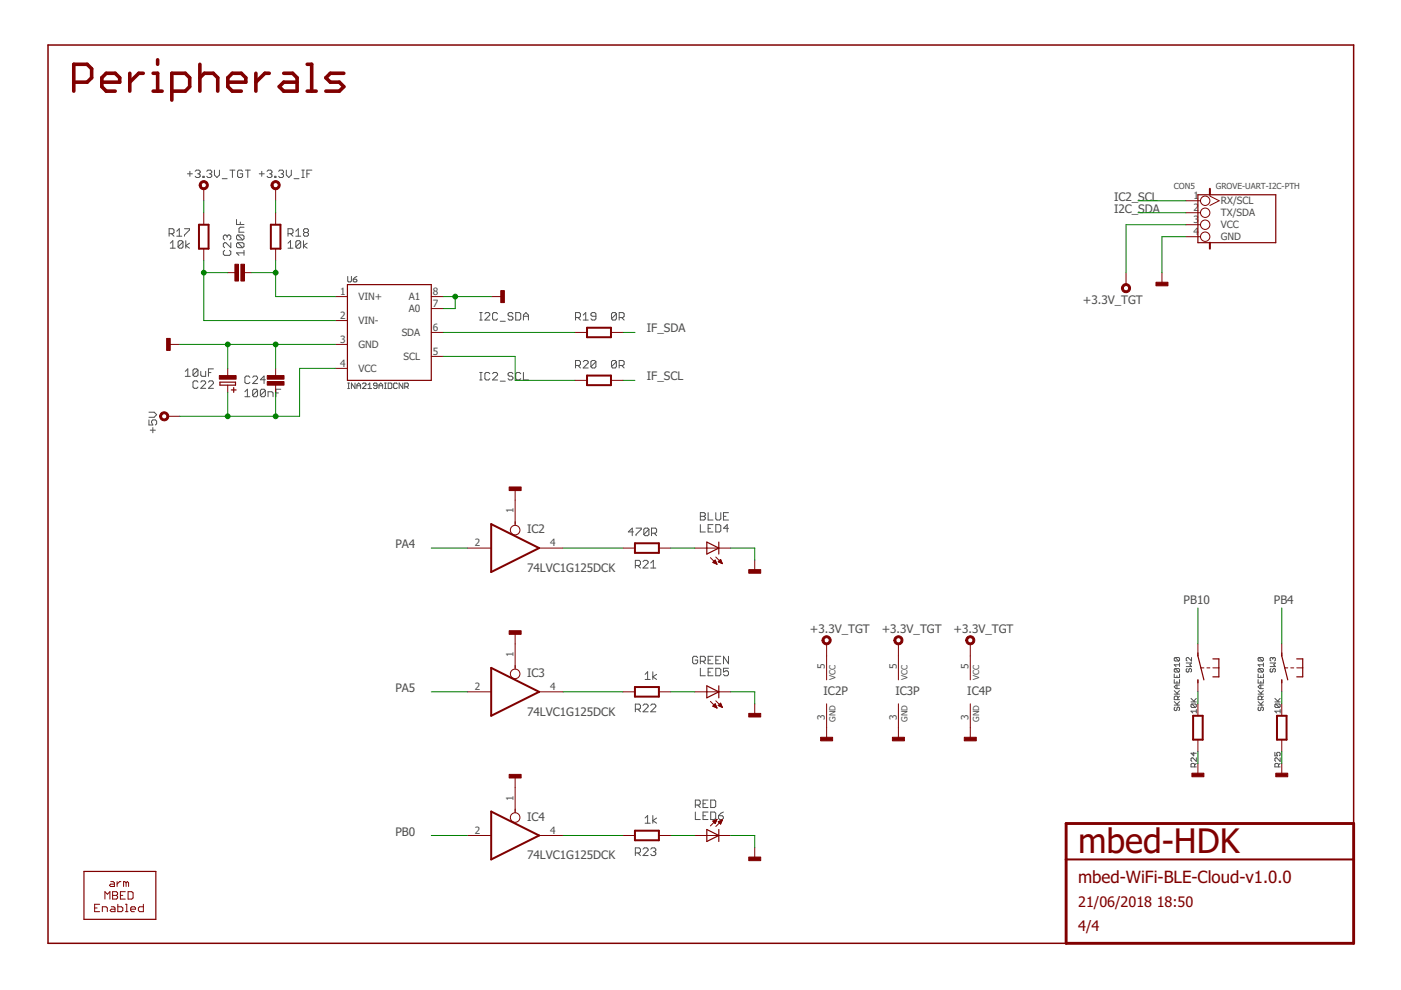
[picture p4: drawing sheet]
<svg xmlns="http://www.w3.org/2000/svg" width="297mm" height="210mm" viewBox="0 0 297 210" stroke-linecap="round" stroke-linejoin="round" font-family="sans-serif">
<g fill="none" stroke="#505050" stroke-width=".21">
<path d="M39.8 36.9h1M40.3 36.3v1.1M41.4 36.3l.2-.2h.6l.2 .2v.3l-.2 .3M41.9 36.9h.3M42.2 36.9l.2 .2v.3l-.2 .2h-.6l-.2-.2M43 37.4h.3v.2h-.3zM43.8 36.3l.3-.2h.5l.3 .2v.3l-.3 .3M44.4 36.9h.2M44.6 36.9l.3 .2v.3l-.3 .2h-.5l-.3-.2M45.5 36.1v1l.5 .5 .5-.5v-1M47.1 37.9h1.1M48.7 36.1h1.1"/>
<path d="M49.3 36.1v1.5M51.4 36.3l-.2-.2h-.5l-.3 .2v1.1l.3 .2h.5l.2-.2v-.5h-.5M52 36.1h1.1M52.5 36.1v1.5M55 36.9h1M55.5 36.3v1.1M56.6 36.3l.3-.2h.5l.3 .2v.3l-.3 .3M57.1 36.9h.3M57.4 36.9l.3 .2v.3l-.3 .2h-.5l-.3-.2M58.3 37.4h.2v.2h-.2zM59.1 36.3l.2-.2h.6l.2 .2v.3l-.2 .3M59.6 36.9h.3"/>
<path d="M59.9 36.9l.2 .2v.3l-.2 .2h-.6l-.2-.2M60.7 36.1v1l.5 .5 .6-.5v-1M62.3 37.9h1.1M64 36.1h.5M64 37.6h.5M64.2 36.1v1.5M65.1 36.9h.5M66.1 36.1h-1v1.5M35.9 49.6h.7l.3-.3v-.5l-.3-.3h-.7v1.6M36.1 52.6h1.1M36.1 51.6l.5-.6v1.6M36.4 49.6l.5 .5"/>
<path d="M37.5 50.1h1M37.5 49l.5-.5v1.6M38.8 51.3v1l-.3 .3h-.5l-.2-.3M38.8 51.3l-.3-.3h-.5l-.2 .3v1M38.8 51.3l-1 1M39.1 48.5h1.1v.3l-1.1 1v.3M39.4 51v1.6M40.2 51.6l-.8 .5 .8 .5M47.6 53.1l-.3 .3v.5l.3 .2h1.1l.2-.2v-.5l-.2-.3M48.2 50.1l-.3-.3h-.3l-.3 .3v.5l.3 .3M48.2 50.1l.2-.3h.3l.2 .3v.5l-.2 .3M48.2 50.1v.2"/>
<path d="M48.9 51.5v1l-1-1h-.3l-.3 .2v.5l.3 .3M50.1 46.5v1.1h1.6M50.4 49.8h1.1l.2 .3v.5l-.2 .3M50.4 51.5h1.1l.2 .2v.5l-.2 .3M50.4 51.5l-.3 .2v.5l.3 .3h1.1M50.4 49.8l-.3 .3v.5l.3 .3h1.1M50.4 51.5l1.1 1M50.4 49.8l1.1 1.1M50.9 47.1v.5M51.7 53.6h-1.6l.6 .5M51.7 53.1v1M51.7 48.2h-.8l-.2 .3v.7h1"/>
<path d="M61.1 51.6l.5-.6v1.6M61.1 52.6h1M61.1 49.6h.8l.2-.3v-.5l-.2-.3h-.8v1.6M61.6 49.6l.5 .5M62.7 49l.5-.5v1.6M62.7 50.1h1.1M63.8 51.3v1l-.3 .3h-.5l-.3-.3M63.8 51.3l-.3-.3h-.5l-.3 .3v1M63.8 51.3l-1.1 1M64.3 51v1.6M64.6 49.3l-.3-.3v-.2l.3-.3h.5l.3 .3v.2l-.3 .3M64.6 49.3l-.3 .3v.2l.3 .3h.5l.3-.3v-.2l-.3-.3"/>
<path d="M64.6 49.3h.5M65.1 51.6l-.8 .5 .8 .5M73.7 58.6v1l.2 .2h.4l.2-.2v-1M74.9 59.2h.6l.2 .4-.2 .2h-.4l-.2-.2zM75.7 58.6l-.8 .6M39.3 78.7l.5-.5v1.6M39.3 79.8h1M42 78.5v1l-.3 .3h-.5l-.3-.3M42 78.5l-.3-.3h-.5l-.3 .3v1M42 78.5l-1.1 1M42.6 78.7v.8l.2 .3h.8v-1.1M44.2 79h.5"/>
<path d="M45.3 78.2h-1.1v1.6M101.7 79h.5M101.7 66.3h.5M101.7 67.9h.5M102 66.3v1.6M102 79v1.6M102.8 66.5l.3-.2h.5l.2 .2v.3l-1 1.1h1M103.8 79.2l-.2-.2h-.5l-.3 .2v1.1l.3 .3h.5l.2-.3M104.4 79.2l.3-.2h.5l.3 .2v.3l-1.1 1.1h1.1M105.5 66.5l-.3-.2h-.5l-.3 .2v1.1l.3 .3h.5l.3-.3M106.1 68.1h1M108.8 79.2l-.3-.2h-.5l-.3 .2v.3l.3 .3h.5l.3 .2v.3l-.3 .3h-.5l-.3-.3"/>
<path d="M108.8 66.5l-.3-.2h-.5l-.3 .2v.3l.3 .3h.5l.3 .2v.3l-.3 .3h-.5l-.3-.3M109.3 66.3h.8l.3 .2v1.1l-.3 .3h-.8zM110.4 79.2l-.3-.2h-.5l-.3 .2v1.1l.3 .3h.5l.3-.3M111 67.1h1M111 79v1.6h1M111 67.9v-1.1l.5-.5 .5 .5v1.1M122 67.3h.8l.3-.2v-.6l-.3-.2h-.8v1.6M122 77.5h.8l.3-.3v-.5l-.3-.3h-.8v1.6M122.6 67.3l.5 .6M122.6 77.5l.5 .5M123.7 67.9h1M123.7 76.7l.2-.3h.5l.3 .3v.3l-1 1h1"/>
<path d="M123.7 66.8l.5-.5v1.6M126.3 67.1h-.7l-.3-.3v-.3l.3-.2h.5l.2 .2v1.1l-.2 .3h-.5l-.3-.3M126.3 76.7l-.2-.3h-.5l-.3 .3v1M126.3 76.7v1l-.2 .3h-.5l-.3-.3M126.3 76.7l-1 1M130.7 66.5l-.3-.2h-.5l-.3 .2v1.1M130.7 76.7l-.3-.3h-.5l-.3 .3v1M130.7 66.5v1.1l-.3 .3h-.5l-.3-.3M130.7 76.7v1l-.3 .3h-.5l-.3-.3M130.7 66.5l-1.1 1.1M130.7 76.7l-1.1 1M131.3 67.3h.8l.2-.2v-.6l-.2-.2h-.8v1.6"/>
<path d="M131.3 77.5h.8l.2-.3v-.5l-.2-.3h-.8v1.6M131.8 67.3l.5 .6M131.8 77.5l.5 .5M31.6 89v1.1h.8l-.3-.5v-.3l.3-.3h.5l.3 .3v.6l-.3 .2M31.6 87.4h1.1l.5 .5-.5 .6h-1.1M31.9 91.2h1M32.4 90.7v1.1M42 81l-.3-.2h-.5l-.3 .2v1.1l.3 .2h.5l.3-.2M42.6 81l.2-.2h.5l.3 .2v.3l-1 1h1M44.2 81l.3-.2h.5l.3 .2v.3l-1.1 1h1.1M51.9 83.1l.6-.6v1.6M51.9 84.1h1.1"/>
<path d="M53 80l-.3-.3h-.5l-.3 .3v1l.3 .3h.5l.3-.3M53.6 80l.2-.3h.6l.2 .3v.3l-1 1h1M54.6 82.8v1l-.2 .3h-.6l-.2-.3M54.6 82.8l-.2-.3h-.6l-.2 .3v1M54.6 82.8l-1 1M56.3 82.8v1l-.3 .3h-.5l-.3-.3M56.3 82.8l-.3-.3h-.5l-.3 .3v1M56.3 82.8l-1.1 1M56.3 80.5h-1.1l.8-.8v1.6M56.8 84.1v-1h.8l.3 .2v.8M58.5 83.3h.5M59.5 82.5h-1v1.6"/>
<path d="M73.7 82.4h.4M73.7 81.2h.4M73.9 81.2v1.2M75.3 81.2v1.2l-.8-1.2v1.2M75.7 82.4v-.8l.4-.4 .4 .4v.8M75.7 81.8h.8M76.8 81.4l.2-.2h.4l.2 .2v.2l-.8 .8h.8M78 82.4h.8M78 81.6l.4-.4v1.2M79.9 81.8h-.5l-.2-.2 .2-.4h.4l.1 .2v.8l-.1 .2h-.4l-.2-.2M80.3 81.8h.8M80.3 82.4v-.8l.4-.4 .4 .4v.8"/>
<path d="M81.5 82.4h.4M81.5 81.2h.4M81.7 81.2v1.2M82.3 81.2h.6l.2 .2v.8l-.2 .2h-.6zM84.2 81.4l-.1-.2h-.4l-.2 .2v.8l.2 .2h.4l.1-.2M85.4 81.2v1.2l-.8-1.2v1.2M85.8 82h.6l.2-.2v-.4l-.2-.2h-.6v1.2M86.2 82l.4 .4M101.7 80.6h.5M106.1 80.8h1M134.3 112.8h-1.1l.8-.8v1.6M134.7 119.9h.8l.3-.3v-.5l-.3-.3h-.8v1.6"/>
<path d="M134.9 112h1.1v.2l-1.1 1.1v.3M135.2 119.9l.6 .5M136.3 119.1l.3-.3h.5l.3 .3v.3l-1.1 1h1.1M137.6 112.2l-.3-.2h-.5l-.3 .2v1.1M137.6 112.2v1.1l-.3 .3h-.5l-.3-.3M137.6 112.2l-1.1 1.1M138 119.4l.5-.6v1.6M138.1 113.1h.9l.2-.3v-.6l-.2-.2h-.9v1.6M138.7 113.1l.5 .5M148.5 108.7h.8l.2 .2v.3l-.2 .3 .2 .2v.3l-.2 .3h-.8zM148.5 111.2v1.6h1M148.5 109.5h.8"/>
<path d="M150.1 108.7v1.6h1.1M150.1 112h.5M151.2 111.2h-1.1v1.6h1.1M151.8 108.7v1.3l.2 .3h.5l.3-.3v-1.3M151.8 111.2h.7l.3 .3v1l-.3 .3h-.7zM153.4 109.5h.5M154.5 108.7h-1.1v1.6h1.1M154.5 112h-1.1l.8-.8v1.6M138 120.4h1M147.9 139.4l-.3-.3h-.5l-.2 .3v1.1l.2 .2h.5l.3-.2v-.5h-.5M150.1 140h.5M151.2 139.1h-1.1v1.6h1.1"/>
<path d="M151.8 140h.5M152.8 139.1h-1v1.6h1M154.5 139.1v1.6l-1.1-1.6v1.6M249.2 139.4l-.2 .2v.4l.2 .1h.7M249.2 139.4h.7l.2 .2v.4l-.2 .1M249.2 139.4l.7 .7M252.6 139.4v.7l-.7-.7-.4 .2v.4l.2 .1M266.9 139.4l-.2 .2v.4l.2 .1h.8M266.9 139.4h.8l.2 .2v.4l-.2 .1M266.9 139.4l.8 .7M269.9 139.6l-.2-.2-.4 .2v.4l.2 .1M269.9 139.6l.1-.2 .4 .2v.4l-.2 .1"/>
<path d="M269.9 139.6v.2M134.7 150.4h.8l.3-.3v-.5l-.3-.3h-.8v1.6M135.2 150.4l.6 .5M136.3 149.6l.3-.3h.5l.3 .3v.2l-1.1 1.1h1.1M136.8 143l.5-.6v1.7M136.8 144.1h1.1M138 149.6l.2-.3h.6l.2 .3v.2l-1 1.1h1M138.4 142.4v1.7M139.2 143l-.8 .5 .8 .6M148.5 140.2h.8l.2-.2v-.6l-.2-.3h-.8v1.6M148.5 141.7v1.6h1M149 140.2l.5 .5"/>
<path d="M150.1 142.5h.5M151.2 141.7h-1.1v1.6h1.1M151.8 141.7h.7l.3 .3v1l-.3 .3h-.7zM154.5 141.7h-1.1v.8l.8-.3 .3 .3v.5l-.3 .3h-.5l-.3-.3M249 149.5h1.1M249 147.2h1.1M249 144.1v.7h1.1v-.7M249 142.9v.8h1.1v-.8M249 148.8l.7 .7M249 146.4l.7 .8M249.2 149.9l-.2 .2v.4l.3 .2 .2-.2v-.4l.4-.2 .2 .2v.4l-.2 .2M249.2 141.8l-.2 .1v.4l.2 .2h.7"/>
<path d="M249.2 141.8h.7l.2 .1v.4l-.2 .2M249.2 141.8l.7 .7M249.5 143.3v.4M249.5 144.5v.3M249.5 145.2v.8M249.7 148.3v-.5l-.2-.2h-.3l-.2 .2v.5h1.1M250.1 145.2h-.8l-.3 .4 .3 .4h.8M250.1 140.9h-1.1l.3 .4M250.1 140.6v.7M250.1 148.8l-.6 .5M250.1 147.6l-.4 .4M250.1 146.4l-.6 .6"/>
<path d="M251.5 140.6h1.1l-.3 .3 .3 .4h-1.1M251.7 141.8l-.2 .1v.4l.2 .2 .4-.2v-.4l.2-.1 .3 .1v.4l-.2 .2M252.5 148.8h1.1M252.5 148.1l.8 .7M252.7 149.3l-.2 .1v.4l.2 .2h.7M252.7 149.3h.7l.2 .1v.4l-.2 .2M252.7 149.3l.7 .7M253.1 159.5v.8l-.6-.6h1.1M253.6 150.8h-1.1l.4 .4M253.6 150.4v.8M253.6 148.1l-.5 .6M266.7 142.9v.8h1.2v-.8"/>
<path d="M266.7 144.1v.7h1.2v-.7M266.7 149.5h1.2M266.7 148.8l.8 .7M266.7 147.2h1.2M266.7 146.4l.8 .8M266.9 149.9l-.2 .2v.4l.4 .2 .2-.2v-.4l.4-.2 .2 .2v.4l-.2 .2M266.9 141.8l-.2 .1v.4l.2 .2h.8M266.9 141.8h.8l.2 .1v.4l-.2 .2M266.9 141.8l.8 .7M267.3 143.3v.4M267.3 144.5v.3M267.3 145.2v.8"/>
<path d="M267.5 148.3v-.5l-.2-.2h-.4l-.2 .2v.5h1.2M267.9 140.6v.7M267.9 148.8l-.6 .5M267.9 147.6l-.4 .4M267.9 146.4l-.6 .6M267.9 145.2h-.8l-.4 .4 .4 .4h.8M267.9 140.9h-1.2l.4 .4M269.3 140.6h1.1l-.4 .3 .4 .4h-1.1M269.5 141.8l-.2 .1v.4l.2 .2 .4-.2v-.4l.1-.1 .4 .1v.4l-.2 .2M270.3 159.5v.8h.6l-.2-.4 .2-.4h.3l.2 .2v.4l-.2 .2M270.3 148.8h1.1M270.3 148.1l.8 .7"/>
<path d="M270.5 149.3h.7l.2 .1v.4l-.2 .2M270.5 149.3l-.2 .1v.4l.2 .2h.7M270.5 149.3l.7 .7M271.4 150.8h-1.1l.4 .4M271.4 150.4v.8M271.4 148.1l-.5 .6M136.8 173.4l.5-.5v1.6M136.8 174.5h1.1M138.4 172.9v1.6M139.2 173.4l-.8 .6 .8 .5M147.4 170.7h.8l.3-.3v-.5l-.3-.3h-.8v1.6M147.4 172.2v1.6h1.1"/>
<path d="M147.9 170.7l.6 .5M149.1 170.4h.5M149.1 173h.5M150.1 169.6h-1v1.6h1M150.1 172.2h-1v1.6h1M150.7 169.6h.8l.2 .3v1l-.2 .3h-.8zM150.7 172.2h.8l.2 .2v1.1l-.2 .3h-.8zM152.3 173h.8l.3 .2v.3l-.3 .3h-.5l-.3-.3zM153.4 172.2l-.6 .2-.5 .6M253.3 162.6v-.6l-.2-.1h-.4l-.2 .1v.6h1.1M253.6 161.9l-.3 .3M253.6 160.7v.7l-.7-.7-.4 .2v.3l.2 .2"/>
<path d="M271.1 162.6v-.6l-.2-.1h-.4l-.2 .1v.6h1.1M271.4 160.7v.7l-.7-.7-.4 .2v.3l.2 .2M271.4 161.9l-.3 .3M134.7 180.8h.8l.3-.2v-.6l-.3-.2h-.8v1.6M135.2 180.8l.6 .6M136.3 180l.3-.2h.5l.3 .2v.3l-1.1 1.1h1.1M138 180l.2-.2h.6l.2 .2v.3l-.2 .3M138.5 180.6h.3M138.8 180.6l.2 .2v.3l-.2 .3h-.6l-.2-.3"/>
</g>
<g fill="none" stroke="#800000" stroke-width=".76">
<path d="M15.6 17.4h2.9l.9-.9v-1.9l-.9-1h-2.9v5.7M21.6 17.4h3.8v-.9l-1-1h-1.9l-.9 1v1.9l.9 .9h1.9M27.5 15.5v3.8M30.4 15.5h-1l-1.9 1.9M32.5 19.3h1.9M32.5 15.5h.9v3.8M33.4 12.7v.9M36.4 19.3h2.9l.9-.9v-1.9l-.9-1h-2.9v5.7M42.4 16.5l.9-1h1.9l1 1v2.8M42.4 13.6v5.7M48.3 17.4h3.8v-.9l-.9-1h-1.9l-1 1v1.9l1 .9h1.9M54.3 15.5v3.8"/>
<path d="M57.1 15.5h-.9l-1.9 1.9M60.2 15.5h1.8l1 1v2.8h-2.8l-1-.9 1-1h2.8M65.1 13.6h1v5.7M65.1 19.3h1.9M72.9 15.5h-2.9l-.9 1 .9 .9h1.9l1 1-1 .9h-2.8"/>
</g>
<path d="M287 174.6v-165.1h-276.8v190.5h215.8" fill="none" stroke="#800000" stroke-width=".32"/>
<path d="M226 174.6h61v25.4h-61z" fill="none" stroke="#800000" stroke-width=".61"/>
<g fill="none" stroke="#800000" stroke-width=".42">
<path d="M42.2 47.6h2v5.1h-2zM57.4 47.6h2.1v5.1h-2.1zM256.5 40v1.3M256.5 51.5v1.2M124.5 69.5h5v2h-5zM124.5 79.6h5v2.1h-5zM104.1 111.1l10.2 5.1-10.2 5.1zM134.6 115.2h5.1v2h-5.1zM104.1 141.6l10.2 5.1-10.2 5.1zM134.6 145.7h5.1v2h-5.1zM253 151.8h2v5h-2zM270.7 151.8h2.1v5h-2.1z"/>
<path d="M104.1 172.1l10.2 5-10.2 5.1zM134.6 176.1h5.1v2.1h-5.1zM226 182.2h61"/>
</g>
<g fill="#800000" stroke="#800000" stroke-width=".21">
<path d="M245.1 59.8h2.5v.8h-2.5z"/>
<path d="M158.7 120.8h2.6v.7h-2.6z"/>
<path d="M158.7 151.3h2.6v.7h-2.6z"/>
<path d="M158.7 181.7h2.6v.8h-2.6z"/>
<path d="M107.9 103.3h2.6v.7h-2.6z"/>
<path d="M107.9 133.7h2.6v.8h-2.6z"/>
<path d="M107.9 164.2h2.6v.8h-2.6z"/>
<path d="M174 156.3h2.5v.8h-2.5z"/>
<path d="M189.2 156.3h2.5v.8h-2.5z"/>
<path d="M204.4 156.3h2.6v.8h-2.6z"/>
<path d="M270.5 163.9h2.5v.8h-2.5z"/>
<path d="M252.7 163.9h2.5v.8h-2.5z"/>
<path d="M35.3 71.8h.8v2.5h-.8z"/>
<path d="M46.5 79.6h3.6v.8h-3.6z"/>
<path d="M56.7 79.6h3.5v.8h-3.5z"/>
<path d="M56.7 80.9h3.5v.8h-3.5z"/>
<path d="M106.2 61.6h.7v2.6h-.7z"/>
<path d="M51.1 56h.7v3.6h-.7z"/>
<path d="M49.8 56h.8v3.6h-.8z"/>
</g>
<g fill="none" stroke="#800000" stroke-width=".21">
<path d="M43.2 40v2.6M43.2 45.1v2.5M43.2 52.7v2.6M48.3 57.8h1.5M51.8 57.8h1.6M58.4 40v2.6M58.4 45.1v2.5M58.4 52.7v2.6M238.7 57.8v2.5M246.4 57.8v2.5M251.4 42.6h3.1M251.4 45.1h3.1"/>
<path d="M251.4 47.6h3.1M251.4 50.2h3.1M256.5 41.6l2 1-2 1M35.6 73h2.5M48.3 78.1v1.5M58.4 78.1v1.5M71.1 73h2.6M71.1 78.1h2.6M71.1 62.9h2.6M71.1 68h2.6M91.4 75.6h2.6M91.4 70.5h2.6"/>
<path d="M91.4 62.9h2.6M91.4 65.4h2.6M104.1 62.9h2.6M121.9 70.5h2.6M129.5 70.5h2.6M35.6 88.3h2.5M48.3 81.7v1.5M58.4 81.7v1.5M121.9 80.6h2.6M129.5 80.6h2.6M99.1 116.2h5M109.2 103.5v7.9"/>
<path d="M114.3 116.2h5.1M132.1 116.2h2.5M139.7 116.2h2.5M147.3 116.2h7.6M150.6 118.2l1.4 1.4M151.1 119.3l.5-.6 .4 .9zM151.2 119.2h.6M151.3 119.3h.6M151.3 119.1h.5M151.4 119h.3M151.6 119.4h.3M151.6 118.8h.1"/>
<path d="M151.8 118.1l1.4 1.4M151.8 119.5h.2M152.3 119.1l.5-.5 .4 .9zM152.3 119.1h.7M152.4 119.2h.6M152.4 119h.5M152.6 118.8h.3M152.7 118.7h.1M152.7 119.3h.4M153 119.4h.1M160 118.7v2.6M109.2 134v7.9"/>
<path d="M175.3 136.5v7.6M190.5 136.5v7.6M205.7 136.5v7.6M254 136.5v2.6M271.8 136.5v2.6M99.1 146.7h5M114.3 146.7h5.1M132.1 146.7h2.5M139.7 146.7h2.5M147.3 146.7h7.6M150.6 148.7l1.4 1.4M151.2 149.7h.6"/>
<path d="M151.3 149.6h.5M151.4 149.8h.5M151.4 149.5h.3M151.5 149.4h.2M151.6 149.2h.1M151.6 149.2l-.5 .5 .9 .4M151.6 149.2l.4 .9M151.7 149.9h.3M151.8 148.6l1.4 1.4M151.9 150.1h.1M152.3 149.6h.7M152.3 149.6l.9 .4"/>
<path d="M152.4 149.5h.5M152.5 149.7h.5M152.5 149.4h.4M152.6 149.2h.2M152.8 149.1h.1M152.8 149.1l-.5 .5M152.8 149.1l.4 .9M152.8 149.8h.3M153.1 149.9h.1M160 149.2v2.6M175.3 149.2v7.6M190.5 149.2v7.6"/>
<path d="M205.7 149.2v7.6M254 144.1v2.6M254 149.2v2.6M254 156.8v2.6M254.6 141.6h.6M255.9 141.6h.6M257.2 141.6h1.2M271.8 144.1v2.6M271.8 149.2v2.6M271.8 156.8v2.6M272.4 141.6h.6M273.7 141.6h.6"/>
<path d="M274.9 141.6h1.3M99.1 177.1h5M109.2 164.4v7.9M114.3 177.1h5.1M132.1 177.1h2.5M139.7 177.1h2.5M147.3 177.1h7.6M151.1 174.1l.9-.4-.4 .9zM151.2 174.1h.7M151.2 174.2h.6M151.3 174.3h.5M151.4 174.4h.3"/>
<path d="M151.5 173.9h.4M151.6 174.6h.1M151.8 173.8h.2M152 173.7l-1.4 1.4M152.3 174.2l.9-.4-.4 .9zM152.4 174.3h.6M152.4 174.2h.6M152.5 174.4h.4M152.6 174.6h.2M152.6 174.1h.5M152.7 174.7h.1M152.9 173.9h.2"/>
<path d="M153.2 173.8l-1.4 1.4M160 179.7v2.5M254 161.9v2.5M271.8 161.9v2.5M20.1 192.5h.5M21.1 191.7h-1v1.6h1M21.7 193.3v-1h.8l.3 .2v.8M22.2 190.6v-1.5l.6 .5 .5-.5v1.5M23.5 186.9h.5l.3 .3v.8h-.8l-.3-.3 .3-.2h.8M23.6 192.3h.5l.3 .2v.8h-.8l-.3-.3 .3-.2h.8M23.9 189.1h.8l.2 .2v.3l-.2 .2 .2 .3v.3l-.2 .2h-.8zM23.9 189.8h.8"/>
<path d="M24.8 186.9v1.1M25 191.7v1.6h.8l.2-.3v-.5l-.2-.2h-.8M25.5 189.8h.5M25.6 186.9h-.2l-.6 .6M26.6 189.1h-1.1v1.5h1.1M26.6 191.7h.3v1.6M26.6 193.3h.5M26.7 187.2l-.2-.3h-.3v1.1M26.7 187.2v.8M26.7 187.2l.3-.3 .3 .3v.8M27.2 189.1h.7l.3 .2v1.1l-.3 .2h-.7zM27.7 192.8h1v-.3l-.2-.2h-.5l-.3 .2v.5l.3 .3h.5"/>
<path d="M30.4 191.7v1.6h-.8l-.3-.3v-.5l.3-.2h.8"/>
<circle cx="255.5" cy="42.6" r=".99"/>
<circle cx="255.5" cy="47.6" r=".99"/>
<circle cx="255.5" cy="50.2" r=".99"/>
<circle cx="255.5" cy="45.1" r=".99"/>
<circle cx="109.2" cy="112.4" r="1.02"/>
<circle cx="109.2" cy="142.9" r="1.02"/>
<circle cx="109.2" cy="173.3" r="1.02"/>
</g>
<g fill="none" stroke="#800000" stroke-width=".25">
<path d="M254 41.3h16.5v10.2h-16.5zM73.7 60.3h17.7v20.3h-17.7zM46.6 81h3.3v.7h-3.3zM49 82.7h1.1M49.6 82.2v1M149.9 114.9l2.5 1.3-2.5 1.3zM152.4 114.9v2.6M254 138.4v.7l1.2 5M257.2 139.7h1.2v3.8h-1.2M271.8 138.4v.7l1.2 5M274.9 139.7h1.3v3.8h-1.3M149.9 145.4l2.5 1.3-2.5 1.3z"/>
<path d="M152.4 145.4v2.6M254 144.1v.7M271.8 144.1v.7M149.9 175.9l2.5 1.2-2.5 1.3zM152.4 175.9v2.5M17.8 184.8h15.2v10.1h-15.2z"/>
</g>
<g fill="#800000" stroke="#800000" stroke-width=".21">
<path d="M238 60.5a.97 .97 0 0 1 1.5 .1 .97 .97 0 0 1-.5 1.4 .97 .97 0 0 1-1.2-.9h.4a.56 .56 0 0 1 .8-.5 .56 .56 0 0 1 .1 1 .56 .56 0 0 1-.9-.3v-.2h-.4z" fill-rule="evenodd"/>
<path d="M174.5 135.2a.97 .97 0 0 1 1.6 0 .97 .97 0 0 1-.6 1.5 .97 .97 0 0 1-1.2-.9h.4a.56 .56 0 0 1 .7-.6 .56 .56 0 0 1 .3 .9 .56 .56 0 0 1-1-.2v-.1h-.4z" fill-rule="evenodd"/>
<path d="M189.7 135.2a.96 .96 0 0 1 1.6 0 .96 .96 0 0 1-.5 1.5 .96 .96 0 0 1-1.3-.9h.4a.56 .56 0 0 1 .8-.5 .56 .56 0 0 1 .1 .9 .56 .56 0 0 1-.9-.3v-.1h-.4z" fill-rule="evenodd"/>
<path d="M205 135.2a.96 .96 0 0 1 1.5 0 .96 .96 0 0 1-.5 1.5 .96 .96 0 0 1-1.2-.9h.4a.56 .56 0 0 1 .8-.5 .56 .56 0 0 1 .1 .9 .56 .56 0 0 1-.9-.3v-.1h-.4z" fill-rule="evenodd"/>
<path d="M34.1 87.7a.97 .97 0 0 1 1.5 0 .97 .97 0 0 1-.5 1.5 .97 .97 0 0 1-1.3-.9h.4a.56 .56 0 0 1 .8-.6 .56 .56 0 0 1 .2 .9 .56 .56 0 0 1-.9-.1l-.1-.2h-.4z" fill-rule="evenodd"/>
<path d="M57.7 38.7a.97 .97 0 0 1 1.5 0 .97 .97 0 0 1-.5 1.5 .97 .97 0 0 1-1.2-.9h.4a.56 .56 0 0 1 .7-.6 .56 .56 0 0 1 .2 .9 .56 .56 0 0 1-.9-.2v-.1h-.4z" fill-rule="evenodd"/>
<path d="M42.4 38.7a.97 .97 0 0 1 1.6 0 .97 .97 0 0 1-.5 1.5 .97 .97 0 0 1-1.3-.9h.4a.56 .56 0 0 1 .8-.6 .56 .56 0 0 1 .2 .9 .56 .56 0 0 1-.9-.2l-.1-.1h-.4z" fill-rule="evenodd"/>
</g>
<g fill="none" stroke="#008000" stroke-width=".21">
<path d="M43.2 42.6v2.5M43.2 55.3v12.7h27.9M43.2 57.8h5.1M53.4 57.8h5M58.4 42.6v2.5M58.4 55.3v7.6h12.7M241.3 42.6h10.1M241.3 45.1h10.1M251.4 50.2h-5v7.6M251.4 47.6h-12.7v10.2M38.1 73h33M48.3 73v5.1"/>
<path d="M58.4 73v5.1M71.1 78.1h-7.6v10.2h-25.4M94 62.9h10.1M94 75.6h15.2v5h12.7M94 70.5h27.9M96.5 62.9v2.5h-2.5M132.1 70.5h2.5M48.3 83.2v5.1M58.4 83.2v5.1M132.1 80.6h2.5M91.4 116.2h7.7M119.4 116.2h12.7"/>
<path d="M142.2 116.2h5.1M154.9 116.2h5.1v2.5M254 128.9v7.6M271.8 128.9v7.6M91.4 146.7h7.7M119.4 146.7h12.7M142.2 146.7h5.1M154.9 146.7h5.1v2.5M254 146.7v2.5M254 159.4v2.5M271.8 146.7v2.5M271.8 159.4v2.5"/>
<path d="M91.4 177.1h7.7M119.4 177.1h12.7M142.2 177.1h5.1M154.9 177.1h5.1v2.6"/>
</g>
<g fill="#008000" stroke="#008000" stroke-width=".21">
<circle cx="48.3" cy="73" r=".51"/>
<circle cx="58.4" cy="73" r=".51"/>
<circle cx="96.5" cy="62.9" r=".51"/>
<circle cx="48.3" cy="88.3" r=".51"/>
<circle cx="58.4" cy="88.3" r=".51"/>
<circle cx="43.2" cy="57.8" r=".51"/>
<circle cx="58.4" cy="57.8" r=".51"/>
</g>
<text font-size="7.2" fill="#800000" x="228.6" y="181">mbed-HDK</text>
<text font-size="3.6" fill="#800000" x="228.6" y="187.3">mbed-WiFi-BLE-Cloud-v1.0.0</text>
<g font-size="3.1" fill="#800000">
<text x="228.6" y="192.4">21/06/2018</text>
<text x="228.6" y="197.5">4/4</text>
<text x="245.2" y="192.4">18:50</text>
</g>
<g font-size="2.5" fill="#505050">
<text x="236.2" y="42.6">IC2_SCL</text>
<text x="236.2" y="45.1">I2C_SDA</text>
<text x="229.6" y="64.4">+3.3V_TGT</text>
<text x="137.2" y="70.5">IF_SDA</text>
<text x="137.2" y="80.7">IF_SCL</text>
<text x="111.8" y="113">IC2</text>
<text x="83.8" y="116.2">PA4</text>
<text x="111.8" y="121.3">74LVC1G125DCK</text>
<text x="250.9" y="128.1">PB10</text>
<text x="270.1" y="128.1">PB4</text>
<text x="171.7" y="134.2">+3.3V_TGT</text>
<text x="186.9" y="134.2">+3.3V_TGT</text>
<text x="202.2" y="134.2">+3.3V_TGT</text>
<text x="111.8" y="143.5">IC3</text>
<text x="83.8" y="146.7">PA5</text>
<text x="174.6" y="147.3">IC2P</text>
<text x="189.9" y="147.3">IC3P</text>
<text x="205.1" y="147.3">IC4P</text>
<text x="111.8" y="151.8">74LVC1G125DCK</text>
<text x="111.8" y="174">IC4</text>
<text x="83.8" y="177.1">PB0</text>
<text x="111.8" y="182.2">74LVC1G125DCK</text>
</g>
<g font-size="2.1" fill="#505050">
<text x="253" y="42.2">1</text>
<text x="253" y="44.7">2</text>
<text x="253" y="47.3">3</text>
<text x="258.9" y="43.3">RX/SCL</text>
<text x="258.9" y="45.9">TX/SDA</text>
<text x="253" y="49.8">4</text>
<text x="258.9" y="48.4">VCC</text>
<text x="258.9" y="50.9">GND</text>
<text x="72.1" y="62.5">1</text>
<text x="76" y="63.6">VIN+</text>
<text x="86.7" y="63.6">A1</text>
<text x="91.8" y="65.1">7</text>
<text x="91.8" y="62.5">8</text>
<text x="72.1" y="67.6">2</text>
<text x="76" y="68.7">VIN-</text>
<text x="85.2" y="71.3">SDA</text>
<text x="86.7" y="66.2">A0</text>
<text x="91.8" y="70.1">6</text>
<text x="72.1" y="72.7">3</text>
<text x="72.1" y="77.8">4</text>
<text x="76" y="73.8">GND</text>
<text x="85.6" y="76.3">SCL</text>
<text x="91.8" y="75.2">5</text>
<text x="76" y="78.9">VCC</text>
<text x="108.9" y="108.8" transform="rotate(-90 108.9 108.8)">1</text>
<text x="100.6" y="115.8">2</text>
<text x="116.6" y="115.8">4</text>
<text x="108.9" y="139.3" transform="rotate(-90 108.9 139.3)">1</text>
<text x="174.9" y="141.8" transform="rotate(-90 174.9 141.8)">5</text>
<text x="190.1" y="141.8" transform="rotate(-90 190.1 141.8)">5</text>
<text x="205.4" y="141.8" transform="rotate(-90 205.4 141.8)">5</text>
<text x="100.6" y="146.3">2</text>
<text x="116.6" y="146.3">4</text>
<text x="174.9" y="152.7" transform="rotate(-90 174.9 152.7)">3</text>
<text x="190.1" y="152.7" transform="rotate(-90 190.1 152.7)">3</text>
<text x="205.4" y="152.7" transform="rotate(-90 205.4 152.7)">3</text>
<text x="108.9" y="169.7" transform="rotate(-90 108.9 169.7)">1</text>
<text x="100.6" y="176.8">2</text>
<text x="116.6" y="176.8">4</text>
</g>
<g font-size="1.8" fill="#505050">
<text x="248.9" y="40">CON5</text>
<text x="257.8" y="40">GROVE-UART-I2C-PTH</text>
<text x="177.2" y="144.1" transform="rotate(-90 177.2 144.1)">VCC</text>
<text x="192.4" y="144.1" transform="rotate(-90 192.4 144.1)">VCC</text>
<text x="207.6" y="144.1" transform="rotate(-90 207.6 144.1)">VCC</text>
<text x="177.2" y="153" transform="rotate(-90 177.2 153)">GND</text>
<text x="192.4" y="153" transform="rotate(-90 192.4 153)">GND</text>
<text x="207.6" y="153" transform="rotate(-90 207.6 153)">GND</text>
</g>
</svg>
